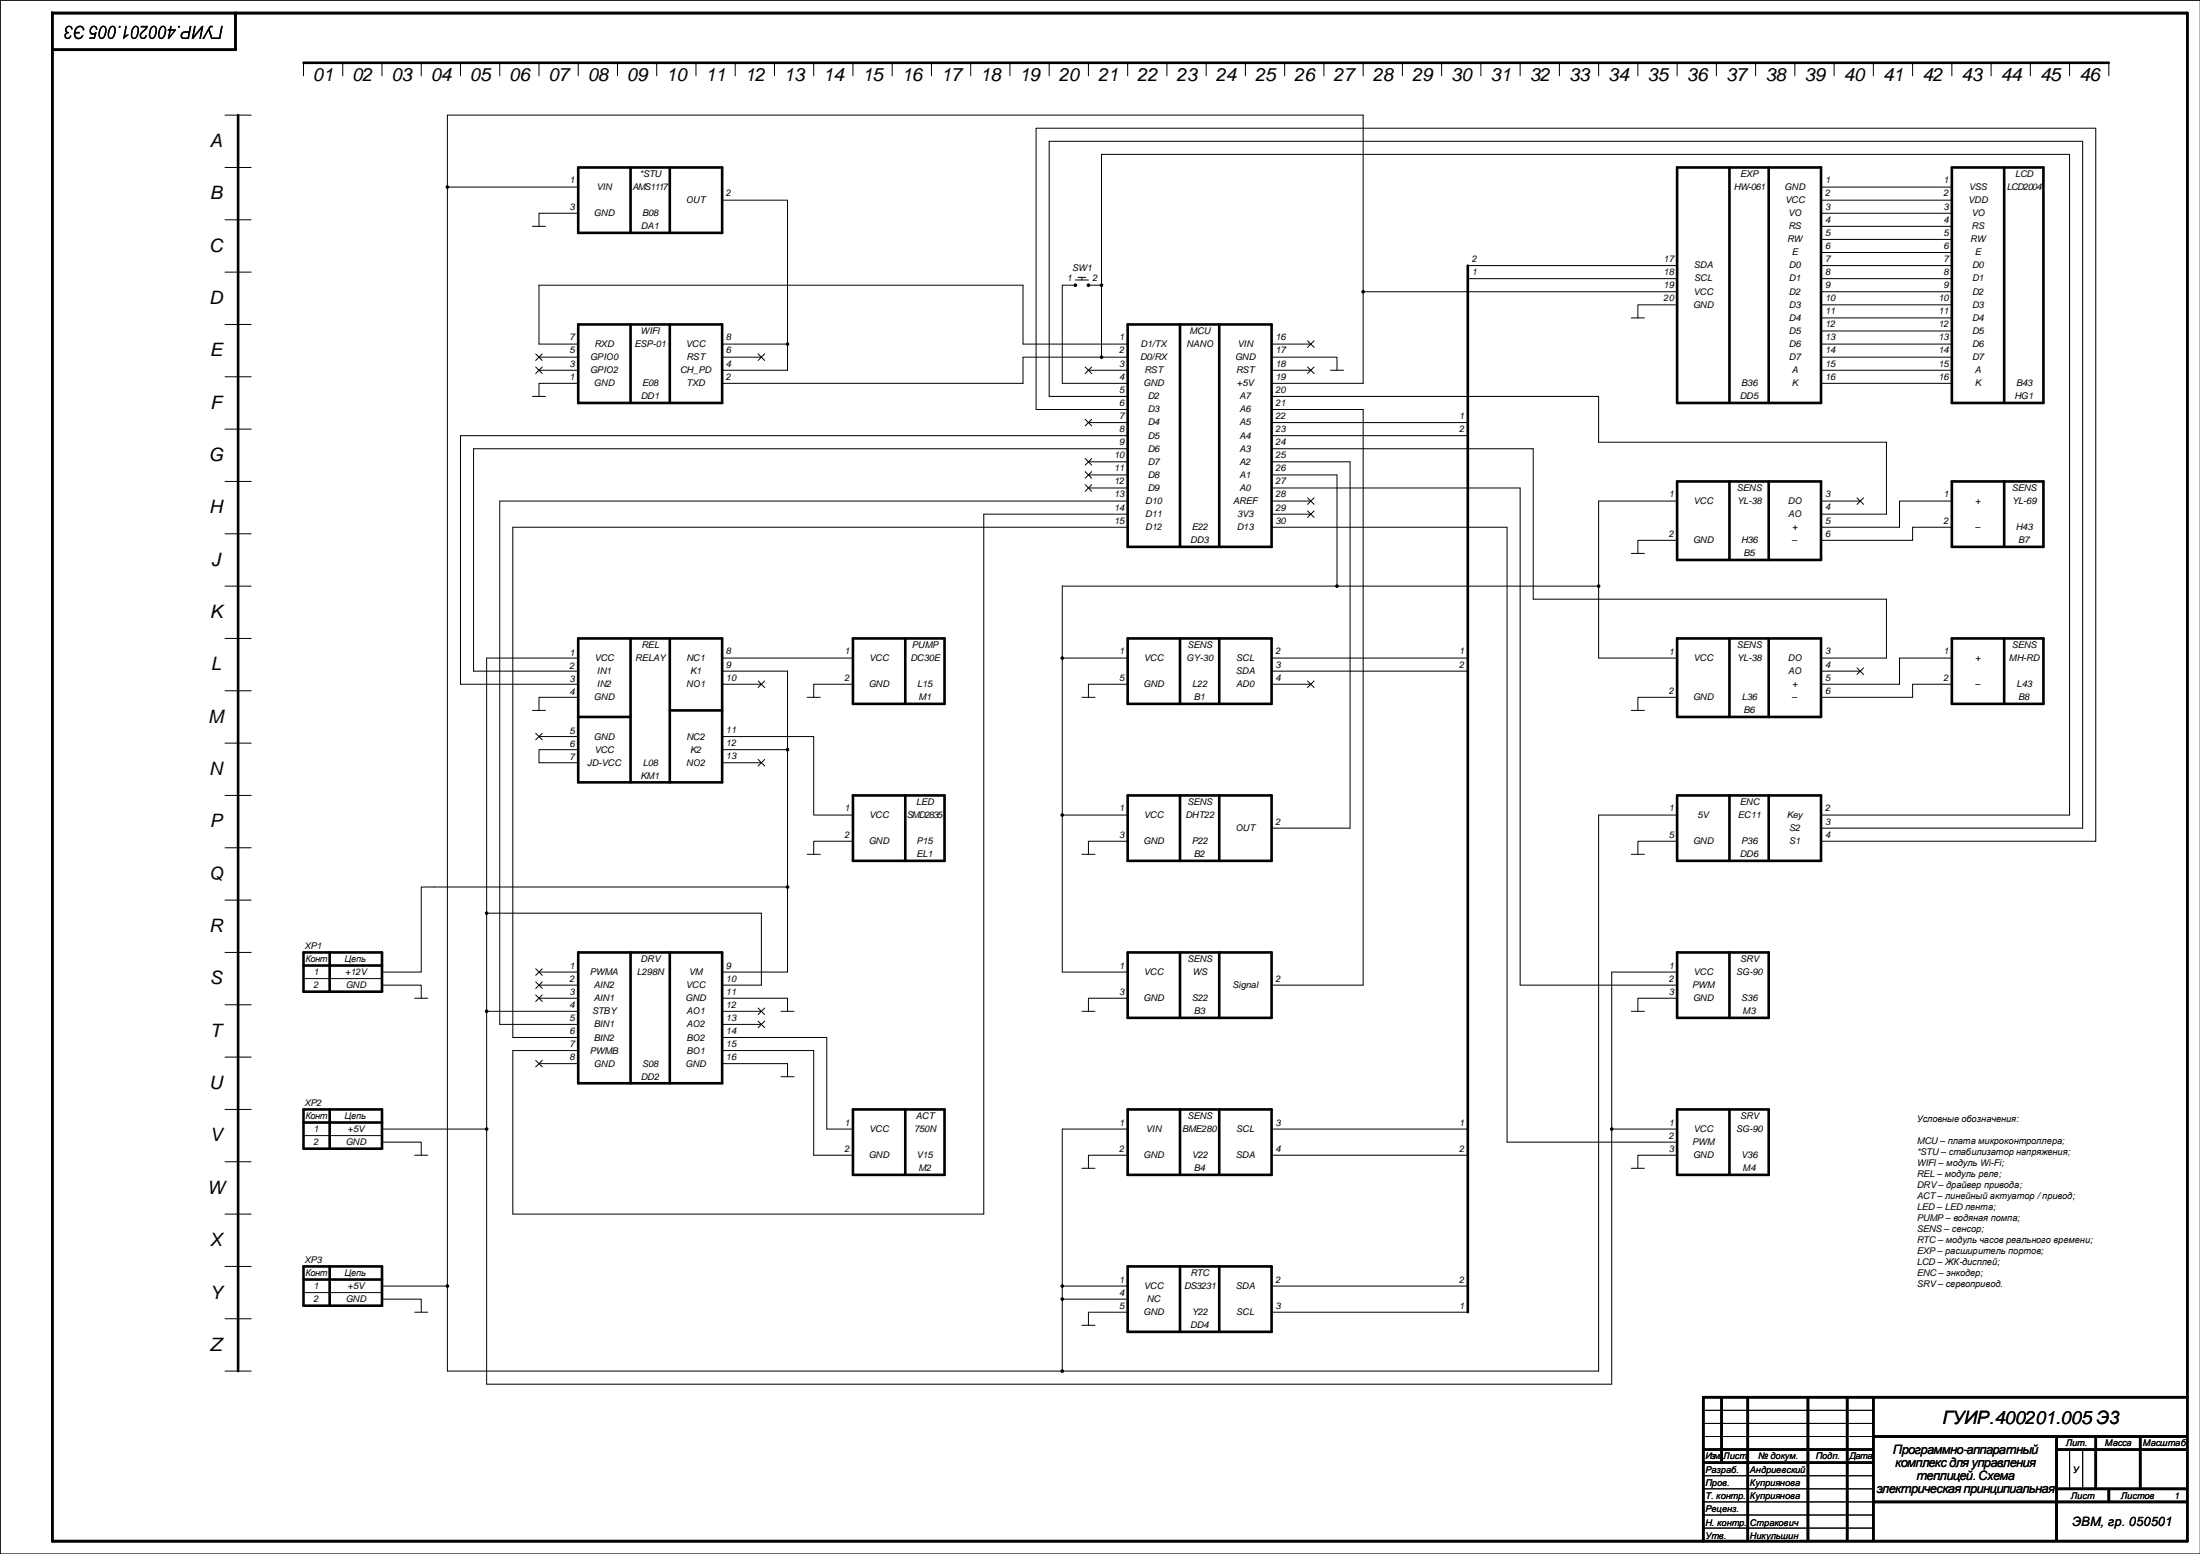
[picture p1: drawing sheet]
<svg xmlns="http://www.w3.org/2000/svg" width="841mm" height="594mm" viewBox="0 0 841 594" stroke-linecap="round" stroke-linejoin="round" font-family="sans-serif">
<g fill="none" stroke="#000" stroke-width=".38">
<path d="M840.9 0h-840.9v594M116 24v5M131 24v5M146 24v5M161 24v5M176 24v5M191 24v5M206 24v5M221 24v5M236 24v5M251 24v5M266 24v5"/>
<path d="M281 24v5M296 24v5M311 24v5M326 24v5M341 24v5M356 24v5M371 24v5M386 24v5M401 24v5M416 24v5M431 24v5M446 24v5"/>
<path d="M461 24v5M476 24v5M491 24v5M506 24v5M521 24v5M536 24v5M551 24v5M566 24v5M581 24v5M596 24v5M611 24v5M626 24v5"/>
<path d="M641 24v5M656 24v5M671 24v5M686 24v5M701 24v5M716 24v5M731 24v5M746 24v5M761 24v5M776 24v5M791 24v5M806 24v5"/>
<path d="M86 44h10M86 64h10M171 71.5h50M276 76.5h25v65h-25M696 71.5h50M696 76.5h50M86 84h10M203.5 86.5h5M221 81.5h-15v5M696 81.5h50M696 86.5h50M696 91.5h50"/>
<path d="M696 96.5h50M86 104h10M411 109h-5v37.5h25M411 107h5M412 106h3M413.5 106v1M416 109h5M521 111.5h120M561 106.5h80M561 101.5h80M641 116.5h-15v5M696 101.5h50"/>
<path d="M696 106.5h50M696 111.5h50M696 116.5h50M86 124h10M204.7 135.3l2.5 2.4M206 136.5h15M207.2 135.3l-2.5 2.4M221 131.5h-15v-22.5h185v22.5h40M276 131.5h25M276 136.5h15M289.8 135.3l2.5 2.4M292.3 135.3l-2.5 2.4"/>
<path d="M421 136.5v-77.5h370v252.5h-95M431 136.5h-40v10h-115M486 136.5h25v5M486 131.5h15M499.7 130.2l2.5 2.6M502.2 130.2l-2.5 2.6M623.5 121.5h5M696 121.5h50M696 126.5h50M696 131.5h50M696 136.5h50M86 144h10"/>
<path d="M203.5 151.5h5M204.7 140.3l2.5 2.5M206 141.5h15M207.2 140.3l-2.5 2.5M221 146.5h-15v5M414.8 140.3l2.5 2.5M416 141.5h15M417.3 140.3l-2.5 2.5M431 151.5h-30v-97.5h395v262.5h-100M431 156.5h-35v-107.5h405v272.5h-105M486 146.5h35v-102.5h-350v480h440v-212.5h30M486 156.5h35v220h-35"/>
<path d="M486 151.5h125v17.5h110v27.5h-25M486 141.5h15M499.7 140.3l2.5 2.5M502.2 140.3l-2.5 2.5M508.5 141.5h5M696 141.5h50M696 146.5h50M86 164h10M414.8 160.2l2.5 2.6M414.8 175.2l2.5 2.6M416 161.5h15M416 176.5h15"/>
<path d="M417.3 160.2l-2.5 2.6M417.3 175.2l-2.5 2.6M431 166.5h-255v95h45M431 171.5h-250v85h40M486 171.5h100v57.5h135v22.5h-25M486 166.5h75M486 161.5h75M486 176.5h30v140h-30M86 184h10M414.8 180.2l2.5 2.5M414.8 185.3l2.5 2.4M416 181.5h15"/>
<path d="M416 186.5h15M417.3 180.2l-2.5 2.5M417.3 185.3l-2.5 2.4M431 196.5h-55v267.5h-180v-62.5h25M431 191.5h-240v200h30M486 186.5h95v190h60M486 191.5h15M486 196.5h15M486 181.5h25v42.5M499.7 190.2l2.5 2.6M499.7 195.2l2.5 2.5M502.2 190.2l-2.5 2.6"/>
<path d="M502.2 195.2l-2.5 2.5M641 191.5h-30v60h30M696 191.5h15M709.8 190.2l2.5 2.6M712.3 190.2l-2.5 2.6M746 191.5h-20v10h-30M86 204h10M431 201.5h-235v195h25M486 201.5h90v235h65M623.5 211.5h5M641 206.5h-15v5M746 201.5h-15v5h-35"/>
<path d="M86 224h10M611 224h-205v147.5h25M86 244h10M221 251.5h-35v277.5h430v-157.5h25M276 256.5h25v82.5M276 251.5h50M406 251.5h25M486 256.5h75M486 251.5h75M696 256.5h15M709.8 255.2l2.5 2.6M712.3 255.2l-2.5 2.6"/>
<path d="M746 251.5h-20v10h-30M86 264h10M203.5 271.5h5M221 266.5h-15v5M276 261.5h15M289.8 260.3l2.5 2.4M292.3 260.3l-2.5 2.4M308.5 266.5h5M326 261.5h-15v5M413.5 266.5h5M431 261.5h-15v5M486 261.5h15"/>
<path d="M499.7 260.3l2.5 2.4M502.2 260.3l-2.5 2.4M623.5 271.5h5M641 266.5h-15v5M746 261.5h-15v5h-35M86 284h10M204.7 280.3l2.5 2.5M206 281.5h15M207.2 280.3l-2.5 2.5M221 286.5h-15v5h15M276 281.5h35v30h15M276 291.5h15"/>
<path d="M276 286.5h25M289.8 290.3l2.5 2.4M292.3 290.3l-2.5 2.4M86 304h10M406 311.5h25M86 324h10M308.5 326.5h5M326 321.5h-15v5M413.5 326.5h5M431 321.5h-15v5M623.5 326.5h5M641 321.5h-15v5"/>
<path d="M86 344h10M186 349h105v27.5h-15M86 364h10M116 374h30M146 371.5h15v-32.5h140v32.5h-25M146 376.5h15v5M204.7 370.3l2.5 2.4M204.7 375.2l2.5 2.6M206 371.5h15M206 376.5h15M207.2 370.3l-2.5 2.4M207.2 375.2l-2.5 2.6"/>
<path d="M86 384h10M158.5 381.5h5M186 386.5h35M204.7 380.2l2.5 2.5M206 381.5h15M207.2 380.2l-2.5 2.5M276 381.5h25v5M276 391.5h15M276 396.5h40v35h10M276 386.5h15M289.8 390.2l2.5 2.6M289.8 385.3l2.5 2.4"/>
<path d="M292.3 390.2l-2.5 2.6M292.3 385.3l-2.5 2.4M298.5 386.5h5M413.5 386.5h5M431 381.5h-15v5M623.5 386.5h5M641 381.5h-15v5M86 404h10M204.7 405.2l2.5 2.6M206 406.5h15M207.2 405.2l-2.5 2.6M276 401.5h35v40h15"/>
<path d="M276 406.5h25v5M298.5 411.5h5M86 424h10M116 434h30M146 436.5h15v5M146 431.5h40M431 431.5h-25v92.5M486 431.5h75M616 431.5h25M86 444h10M158.5 441.5h5M413.5 446.5h5"/>
<path d="M431 441.5h-15v5M486 441.5h75M623.5 446.5h5M641 441.5h-15v5M86 464h10M86 484h10M116 494h30M146 496.5h15v5M146 491.5h25M406 491.5h25M406 496.5h25M486 491.5h75"/>
<path d="M86 504h10M158.5 501.5h5M413.5 506.5h5M431 501.5h-15v5M486 501.5h75M86 524h10M651 539h65M651 544h65M651 549h65M791 554v15M796 554v15M651 564h65"/>
<path d="M651 569h65M651 574h65M651 579h65M651 584h65"/>
<circle cx="171" cy="71.5" r=".5"/>
<circle cx="411" cy="109" r=".5"/>
<circle cx="416" cy="109" r=".5"/>
<circle cx="421" cy="109" r=".5"/>
<circle cx="521" cy="111.5" r=".5"/>
<circle cx="301" cy="131.5" r=".5"/>
<circle cx="421" cy="136.5" r=".5"/>
<circle cx="511" cy="224" r=".5"/>
<circle cx="611" cy="224" r=".5"/>
<circle cx="406" cy="251.5" r=".5"/>
<circle cx="301" cy="286.5" r=".5"/>
<circle cx="406" cy="311.5" r=".5"/>
<circle cx="301" cy="339" r=".5"/>
<circle cx="186" cy="349" r=".5"/>
<circle cx="186" cy="386.5" r=".5"/>
<circle cx="186" cy="431.5" r=".5"/>
<circle cx="616" cy="431.5" r=".5"/>
<circle cx="171" cy="491.5" r=".5"/>
<circle cx="406" cy="491.5" r=".5"/>
<circle cx="406" cy="496.5" r=".5"/>
<circle cx="406" cy="524" r=".5"/>
</g>
<g fill="none" stroke="#000" stroke-width="1">
<path d="M20 5h816v584h-816zM90 5v14h-70M116 24h690M91 44v480M221 64h55v25h-55zM241 64v25M256 64v25M641 64h55v90h-55zM661 64v90M676 64v90M746 64h35v90h-35zM766 64v90"/>
<path d="M561 101.5v400M221 124h55v30h-55zM241 124v30M256 124v30M431 124h55v85h-55zM451 124v85M466 124v85M641 184h55v30h-55zM661 184v30M676 184v30M746 184h35v25h-35zM766 184v25"/>
<path d="M221 244h55v55h-55zM241 244v55M256 244v55M326 244h35v25h-35zM346 244v25M431 244h55v25h-55zM451 244v25M466 244v25M641 244h55v30h-55zM661 244v30M676 244v30M746 244h35v25h-35z"/>
<path d="M766 244v25M221 274h20M256 271.5h20M326 304h35v25h-35zM346 304v25M431 304h55v25h-55zM451 304v25M466 304v25M641 304h55v25h-55zM661 304v25M676 304v25M116 364h30v15h-30z"/>
<path d="M116 369h30M126 364v15M221 364h55v50h-55zM241 364v50M256 364v50M431 364h55v25h-55zM451 364v25M466 364v25M641 364h35v25h-35zM661 364v25M116 424h30v15h-30zM116 429h30"/>
<path d="M126 424v15M326 424h35v25h-35zM346 424v25M431 424h55v25h-55zM451 424v25M466 424v25M641 424h35v25h-35zM661 424v25M116 484h30v15h-30zM116 489h30M126 484v15M431 484h55v25h-55z"/>
<path d="M451 484v25M466 484v25M836 534h-185v55"/>
</g>
<g fill="none" stroke="#000" stroke-width="1" stroke-linecap="butt">
<path d="M658 534v25M668 534v55M691 534v55M706 534v55M716 534v55M651 554h65M651 559h65M716 549h120M786 549v40M786 554h50M801 549v20M818 549v20"/>
<path d="M716 574h120M786 569h50M806 569v5"/>
</g>
<g fill="#000">
<path d="M45.5 9.9h.6l-.1 .7h-.7zM42.2 10.2a1.36 1.36 0 0 1 1.7-.1 1.36 1.36 0 0 1 .4 1.8 2.62 2.62 0 0 1-2.2 3 2.65 2.65 0 0 1-.6-3.7zM42.4 10.6l-.6 1.8a1.45 1.45 0 0 0 .6 2 3.1 3.1 0 0 0 .9-4.1zM38.7 10.2a1.36 1.36 0 0 1 1.7-.1 1.36 1.36 0 0 1 .3 1.8 2.62 2.62 0 0 1-2.1 3 2.65 2.65 0 0 1-.6-3.7zM38.9 10.6l-.6 1.8a1.45 1.45 0 0 0 .5 2 3.1 3.1 0 0 0 .9-4.1zM34.9 10.2a1.35 1.35 0 0 1 1.6-.3 1.35 1.35 0 0 1 .7 1.4l-.5 .1a.92 .92 0 0 0-.9-1.1 .92 .92 0 0 0-1 1 .92 .92 0 0 0 .4 1.3 .92 .92 0 0 0 1.2-.4l.5 .1-.6 2.5h-2.2l.1-.5h1.7l.3-1.3a1.35 1.35 0 0 1-1.8-.1 1.35 1.35 0 0 1 0-1.8zM29.1 10.4a1.77 1.77 0 0 1 2-.5 1.77 1.77 0 0 1 1.2 1.6l-.6 .1a1.36 1.36 0 0 0-1.4-1.3 1.36 1.36 0 0 0-1.3 1.5l-.1 .4h1.6l-.1 .6h-1.6a1.31 1.31 0 0 0 1 1.6 1.31 1.31 0 0 0 1.6-1l.5 .1a1.93 1.93 0 0 1-2.5 1.4 1.93 1.93 0 0 1-1.2-2.5zM25.3 10.3a1.41 1.41 0 0 1 1.6-.4 1.41 1.41 0 0 1 .9 1.3l-.6 .1a.91 .91 0 0 0-.9-.9 .91 .91 0 0 0-.9 1 .91 .91 0 0 0 1 .8l-.1 .5a.84 .84 0 0 0-1.2 .5 .84 .84 0 0 0 .6 1.1 .84 .84 0 0 0 1-.8l.6 .1a1.34 1.34 0 0 1-2 1.2 1.34 1.34 0 0 1 .1-2.3 1.39 1.39 0 0 1-.1-2.2z"/>
<path d="M45.5 9.9h.6l-.1 .7h-.7zM42.2 10.2a1.36 1.36 0 0 1 1.7-.1 1.36 1.36 0 0 1 .4 1.8 2.62 2.62 0 0 1-2.2 3 2.65 2.65 0 0 1-.6-3.7zM42.4 10.6l-.6 1.8a1.45 1.45 0 0 0 .6 2 3.1 3.1 0 0 0 .9-4.1zM38.7 10.2a1.36 1.36 0 0 1 1.7-.1 1.36 1.36 0 0 1 .3 1.8 2.62 2.62 0 0 1-2.1 3 2.65 2.65 0 0 1-.6-3.7zM38.9 10.6l-.6 1.8a1.45 1.45 0 0 0 .5 2 3.1 3.1 0 0 0 .9-4.1zM34.9 10.2a1.35 1.35 0 0 1 1.6-.3 1.35 1.35 0 0 1 .7 1.4l-.5 .1a.92 .92 0 0 0-.9-1.1 .92 .92 0 0 0-1 1 .92 .92 0 0 0 .4 1.3 .92 .92 0 0 0 1.2-.4l.5 .1-.6 2.5h-2.2l.1-.5h1.7l.3-1.3a1.35 1.35 0 0 1-1.8-.1 1.35 1.35 0 0 1 0-1.8zM29.1 10.4a1.77 1.77 0 0 1 2-.5 1.77 1.77 0 0 1 1.2 1.6l-.6 .1a1.36 1.36 0 0 0-1.4-1.3 1.36 1.36 0 0 0-1.3 1.5l-.1 .4h1.6l-.1 .6h-1.6a1.31 1.31 0 0 0 1 1.6 1.31 1.31 0 0 0 1.6-1l.5 .1a1.93 1.93 0 0 1-2.5 1.4 1.93 1.93 0 0 1-1.2-2.5zM25.3 10.3a1.41 1.41 0 0 1 1.6-.4 1.41 1.41 0 0 1 .9 1.3l-.6 .1a.91 .91 0 0 0-.9-.9 .91 .91 0 0 0-.9 1 .91 .91 0 0 0 1 .8l-.1 .5a.84 .84 0 0 0-1.2 .5 .84 .84 0 0 0 .6 1.1 .84 .84 0 0 0 1-.8l.6 .1a1.34 1.34 0 0 1-2 1.2 1.34 1.34 0 0 1 .1-2.3 1.39 1.39 0 0 1-.1-2.2z"/>
<path d="M65.1 9.9h.5l-.2 1.3h1.8l-.1 .6-2.5 3.1h-.5l.6-3.2h-.6l.1-.5h.6zM65.3 11.7l-.4 2.1 1.7-2.1zM61.4 10.2a1.36 1.36 0 0 1 1.8-.1 1.36 1.36 0 0 1 .3 1.8 2.62 2.62 0 0 1-2.1 3 2.65 2.65 0 0 1-.6-3.7zM61.7 10.6l-.7 1.8a1.45 1.45 0 0 0 .6 2 3.1 3.1 0 0 0 .9-4.1zM57.9 10.2a1.36 1.36 0 0 1 1.8-.1 1.36 1.36 0 0 1 .3 1.8 2.62 2.62 0 0 1-2.2 3 2.65 2.65 0 0 1-.5-3.7zM58.2 10.6l-.7 1.8a1.45 1.45 0 0 0 .6 2 3.1 3.1 0 0 0 .9-4.1zM53.9 9.9h2.6l-.4 1.1-1.6 1.6a.88 .88 0 0 0-.5 1.4 .88 .88 0 0 0 1.5-.3l.1-.3 .5 .1a1.43 1.43 0 0 1-2.2 1.2 1.43 1.43 0 0 1 .2-2.5l1.7-1.7h-2.1zM51 10.2a1.36 1.36 0 0 1 1.8-.1 1.36 1.36 0 0 1 .3 1.8 2.62 2.62 0 0 1-2.1 3 2.65 2.65 0 0 1-.6-3.7zM51.3 10.6l-.7 1.8a1.45 1.45 0 0 0 .6 2 3.1 3.1 0 0 0 .9-4.1zM48 9.9h.5l-.7 3.8 1.3-.7-.1 .6-2 1.3z"/>
<path d="M65.1 9.9h.5l-.2 1.3h1.8l-.1 .6-2.5 3.1h-.5l.6-3.2h-.6l.1-.5h.6zM65.3 11.7l-.4 2.1 1.7-2.1zM61.4 10.2a1.36 1.36 0 0 1 1.8-.1 1.36 1.36 0 0 1 .3 1.8 2.62 2.62 0 0 1-2.1 3 2.65 2.65 0 0 1-.6-3.7zM61.7 10.6l-.7 1.8a1.45 1.45 0 0 0 .6 2 3.1 3.1 0 0 0 .9-4.1zM57.9 10.2a1.36 1.36 0 0 1 1.8-.1 1.36 1.36 0 0 1 .3 1.8 2.62 2.62 0 0 1-2.2 3 2.65 2.65 0 0 1-.5-3.7zM58.2 10.6l-.7 1.8a1.45 1.45 0 0 0 .6 2 3.1 3.1 0 0 0 .9-4.1zM53.9 9.9h2.6l-.4 1.1-1.6 1.6a.88 .88 0 0 0-.5 1.4 .88 .88 0 0 0 1.5-.3l.1-.3 .5 .1a1.43 1.43 0 0 1-2.2 1.2 1.43 1.43 0 0 1 .2-2.5l1.7-1.7h-2.1zM51 10.2a1.36 1.36 0 0 1 1.8-.1 1.36 1.36 0 0 1 .3 1.8 2.62 2.62 0 0 1-2.1 3 2.65 2.65 0 0 1-.6-3.7zM51.3 10.6l-.7 1.8a1.45 1.45 0 0 0 .6 2 3.1 3.1 0 0 0 .9-4.1zM48 9.9h.5l-.7 3.8 1.3-.7-.1 .6-2 1.3z"/>
<path d="M84.6 9.9h.5l-.9 5h-2.9l.1-.6h2.3zM80.2 10l1.1-.1-.1 .6h-.6l-.5 .6 1.2 3.8h-.6l-1-3.2-1.7 3.2h-.7zM74.2 9.9h.6l-.7 3.8 3-3.8h.6l-.9 5h-.6l.7-3.8-3.1 3.8h-.5zM69.5 12.4l.9-.4 1.8-.1 .3-2h.6l-.9 5h-1.9a1.4 1.4 0 0 1-1.3-1 1.4 1.4 0 0 1 .5-1.5zM69.9 12.9a.83 .83 0 0 0-.3 1 .83 .83 0 0 0 .9 .5h1.2l.4-1.9-1.7 .1zM68.2 9.9h.6l-.1 .7h-.6z"/>
<path d="M84.6 9.9h.5l-.9 5h-2.9l.1-.6h2.3zM80.2 10l1.1-.1-.1 .6h-.6l-.5 .6 1.2 3.8h-.6l-1-3.2-1.7 3.2h-.7zM74.2 9.9h.6l-.7 3.8 3-3.8h.6l-.9 5h-.6l.7-3.8-3.1 3.8h-.5zM69.5 12.4l.9-.4 1.8-.1 .3-2h.6l-.9 5h-1.9a1.4 1.4 0 0 1-1.3-1 1.4 1.4 0 0 1 .5-1.5zM69.9 12.9a.83 .83 0 0 0-.3 1 .83 .83 0 0 0 .9 .5h1.2l.4-1.9-1.7 .1zM68.2 9.9h.6l-.1 .7h-.6z"/>
</g>
<g fill="#000">
<circle cx="171" cy="71.5" r=".5"/>
<circle cx="411" cy="109" r=".5"/>
<circle cx="416" cy="109" r=".5"/>
<circle cx="421" cy="109" r=".5"/>
<circle cx="521" cy="111.5" r=".5"/>
<circle cx="301" cy="131.5" r=".5"/>
<circle cx="421" cy="136.5" r=".5"/>
<circle cx="511" cy="224" r=".5"/>
<circle cx="611" cy="224" r=".5"/>
<circle cx="406" cy="251.5" r=".5"/>
<circle cx="301" cy="286.5" r=".5"/>
<circle cx="406" cy="311.5" r=".5"/>
<circle cx="301" cy="339" r=".5"/>
<circle cx="186" cy="349" r=".5"/>
<circle cx="186" cy="386.5" r=".5"/>
<circle cx="186" cy="431.5" r=".5"/>
<circle cx="616" cy="431.5" r=".5"/>
<circle cx="171" cy="491.5" r=".5"/>
<circle cx="406" cy="491.5" r=".5"/>
<circle cx="406" cy="496.5" r=".5"/>
<circle cx="406" cy="524" r=".5"/>
</g>
<g font-size="7.1">
<text x="119.6" y="31.1">01</text>
<text x="134.6" y="31.1">02</text>
<text x="149.6" y="31.1">03</text>
<text x="164.6" y="31.1">04</text>
<text x="179.6" y="31.1">05</text>
<text x="194.6" y="31.1">06</text>
<text x="209.6" y="31.1">07</text>
<text x="224.6" y="31.1">08</text>
<text x="239.6" y="31.1">09</text>
<text x="254.6" y="31.1">10</text>
<text x="269.6" y="31.1">11</text>
<text x="284.6" y="31.1">12</text>
<text x="299.6" y="31.1">13</text>
<text x="314.6" y="31.1">14</text>
<text x="329.6" y="31.1">15</text>
<text x="344.6" y="31.1">16</text>
<text x="359.7" y="31.1">17</text>
<text x="374.7" y="31.1">18</text>
<text x="389.7" y="31.1">19</text>
<text x="404.7" y="31.1">20</text>
<text x="419.7" y="31.1">21</text>
<text x="434.7" y="31.1">22</text>
<text x="449.7" y="31.1">23</text>
<text x="464.7" y="31.1">24</text>
<text x="479.7" y="31.1">25</text>
<text x="494.7" y="31.1">26</text>
<text x="509.7" y="31.1">27</text>
<text x="524.7" y="31.1">28</text>
<text x="539.7" y="31.1">29</text>
<text x="554.7" y="31.1">30</text>
<text x="569.7" y="31.1">31</text>
<text x="584.7" y="31.1">32</text>
<text x="599.7" y="31.1">33</text>
<text x="614.7" y="31.1">34</text>
<text x="629.7" y="31.1">35</text>
<text x="644.7" y="31.1">36</text>
<text x="659.7" y="31.1">37</text>
<text x="674.7" y="31.1">38</text>
<text x="689.7" y="31.1">39</text>
<text x="704.7" y="31.1">40</text>
<text x="719.7" y="31.1">41</text>
<text x="734.7" y="31.1">42</text>
<text x="749.7" y="31.1">43</text>
<text x="764.7" y="31.1">44</text>
<text x="779.7" y="31.1">45</text>
<text x="794.7" y="31.1">46</text>
<text x="80.2" y="56.1">A</text>
<text x="80.2" y="76.1">B</text>
<text x="80" y="96.1">C</text>
<text x="80" y="116.2">D</text>
<text x="80.2" y="136.2">E</text>
<text x="80.4" y="156.2">F</text>
<text x="79.8" y="176.2">G</text>
<text x="80" y="196.2">H</text>
<text x="80.8" y="216.2">J</text>
<text x="80.2" y="236.2">K</text>
<text x="80.6" y="256.2">L</text>
<text x="79.6" y="276.2">M</text>
<text x="80" y="296.2">N</text>
<text x="80.2" y="316.2">P</text>
<text x="79.8" y="336.2">Q</text>
<text x="80" y="356.2">R</text>
<text x="80.2" y="376.2">S</text>
<text x="80.4" y="396.2">T</text>
<text x="80" y="416.2">U</text>
<text x="80.2" y="436.2">V</text>
<text x="79.2" y="456.2">W</text>
<text x="80.2" y="476.3">X</text>
<text x="80.2" y="496.3">Y</text>
<text x="80.4" y="516.3">Z</text>
<text x="742.4" y="544.1">ГУИР.400201.005 Э3</text>
</g>
<g font-size="4.9">
<text x="723.5" y="555.8">Программно-аппаратный</text>
<text x="724.4" y="560.8">комплекс для управления</text>
<text x="732.5" y="565.8">теплицей. Схема</text>
<text x="717.2" y="570.8">электрическая принципиальная</text>
<text x="791.9" y="583.2">ЭВМ, гр. 050501</text>
</g>
<g font-size="3.5">
<text x="217.7" y="70.1">1</text>
<text x="244.4" y="67.6">*STU</text>
<text x="665.1" y="67.6">EXP</text>
<text x="697.6" y="70.1">1</text>
<text x="742.8" y="70.1">1</text>
<text x="770.2" y="67.6">LCD</text>
<text x="228" y="72.6">VIN</text>
<text x="241.8" y="72.6">AMS1117</text>
<text x="262.2" y="77.6">OUT</text>
<text x="277.5" y="75.1">2</text>
<text x="662.7" y="72.6">HW-061</text>
<text x="682.1" y="72.6">GND</text>
<text x="682.3" y="77.6">VCC</text>
<text x="697.6" y="75.1">2</text>
<text x="742.8" y="75.1">2</text>
<text x="752.3" y="77.6">VDD</text>
<text x="752.5" y="72.6">VSS</text>
<text x="767" y="72.6">LCD2004</text>
<text x="217.7" y="80.1">3</text>
<text x="227" y="82.6">GND</text>
<text x="245.4" y="82.6">B08</text>
<text x="683.4" y="82.6">VO</text>
<text x="697.6" y="80.1">3</text>
<text x="742.8" y="80.1">3</text>
<text x="753.5" y="82.6">VO</text>
<text x="245" y="87.6">DA1</text>
<text x="683.5" y="87.6">RS</text>
<text x="697.6" y="85.1">4</text>
<text x="742.8" y="85.1">4</text>
<text x="753.6" y="87.6">RS</text>
<text x="683.1" y="92.6">RW</text>
<text x="697.6" y="90.1">5</text>
<text x="697.6" y="95.1">6</text>
<text x="742.8" y="90.1">5</text>
<text x="742.8" y="95.1">6</text>
<text x="753.1" y="92.6">RW</text>
<text x="562.5" y="100.1">2</text>
<text x="635.8" y="100.1">17</text>
<text x="684.8" y="97.6">E</text>
<text x="697.6" y="100.1">7</text>
<text x="742.8" y="100.1">7</text>
<text x="754.8" y="97.6">E</text>
<text x="407.7" y="107.6">1</text>
<text x="409.8" y="103.7">SW1</text>
<text x="417.5" y="107.6">2</text>
<text x="562.5" y="105.1">1</text>
<text x="635.8" y="105.1">18</text>
<text x="647.4" y="102.6">SDA</text>
<text x="647.6" y="107.6">SCL</text>
<text x="683.7" y="102.6">D0</text>
<text x="683.7" y="107.6">D1</text>
<text x="697.6" y="105.1">8</text>
<text x="742.8" y="105.1">8</text>
<text x="753.7" y="102.6">D0</text>
<text x="753.7" y="107.6">D1</text>
<text x="635.8" y="110.1">19</text>
<text x="647.3" y="112.6">VCC</text>
<text x="683.7" y="112.6">D2</text>
<text x="697.6" y="110.1">9</text>
<text x="742.8" y="110.1">9</text>
<text x="753.7" y="112.6">D2</text>
<text x="635.8" y="115.1">20</text>
<text x="647.1" y="117.6">GND</text>
<text x="683.7" y="117.6">D3</text>
<text x="697.6" y="115.1">10</text>
<text x="740.9" y="115.1">10</text>
<text x="753.7" y="117.6">D3</text>
<text x="683.7" y="122.6">D4</text>
<text x="697.6" y="120.1">11</text>
<text x="697.6" y="125.1">12</text>
<text x="740.9" y="120.1">11</text>
<text x="740.9" y="125.1">12</text>
<text x="753.7" y="122.6">D4</text>
<text x="217.7" y="130.1">7</text>
<text x="244.9" y="127.6">WIFI</text>
<text x="277.5" y="130.1">8</text>
<text x="427.7" y="130.1">1</text>
<text x="454.6" y="127.6">MCU</text>
<text x="487.5" y="130.1">16</text>
<text x="683.7" y="127.6">D5</text>
<text x="697.6" y="130.1">13</text>
<text x="740.9" y="130.1">13</text>
<text x="753.7" y="127.6">D5</text>
<text x="217.7" y="135.1">5</text>
<text x="225.5" y="137.6">GPIO0</text>
<text x="227.2" y="132.6">RXD</text>
<text x="242.5" y="132.6">ESP-01</text>
<text x="262.2" y="132.6">VCC</text>
<text x="262.4" y="137.6">RST</text>
<text x="277.5" y="135.1">6</text>
<text x="427.7" y="135.1">2</text>
<text x="435.8" y="137.6">D0/RX</text>
<text x="436" y="132.6">D1/TX</text>
<text x="453.5" y="132.6">NANO</text>
<text x="472" y="137.6">GND</text>
<text x="473" y="132.6">VIN</text>
<text x="487.5" y="135.1">17</text>
<text x="683.7" y="132.6">D6</text>
<text x="683.7" y="137.6">D7</text>
<text x="697.6" y="135.1">14</text>
<text x="740.9" y="135.1">14</text>
<text x="753.7" y="132.6">D6</text>
<text x="753.7" y="137.6">D7</text>
<text x="217.7" y="140.1">3</text>
<text x="225.5" y="142.6">GPIO2</text>
<text x="259.9" y="142.6">CH_PD</text>
<text x="277.5" y="140.1">4</text>
<text x="427.7" y="140.1">3</text>
<text x="437.4" y="142.6">RST</text>
<text x="472.4" y="142.6">RST</text>
<text x="487.5" y="140.1">18</text>
<text x="684.8" y="142.6">A</text>
<text x="697.6" y="140.1">15</text>
<text x="740.9" y="140.1">15</text>
<text x="754.8" y="142.6">A</text>
<text x="217.7" y="145.1">1</text>
<text x="227" y="147.6">GND</text>
<text x="245.4" y="147.6">E08</text>
<text x="262.4" y="147.6">TXD</text>
<text x="277.5" y="145.1">2</text>
<text x="427.7" y="145.1">4</text>
<text x="437" y="147.6">GND</text>
<text x="472.8" y="147.6">+5V</text>
<text x="487.5" y="145.1">19</text>
<text x="665.5" y="147.6">B36</text>
<text x="684.8" y="147.6">K</text>
<text x="697.6" y="145.1">16</text>
<text x="740.9" y="145.1">16</text>
<text x="754.8" y="147.6">K</text>
<text x="770.6" y="147.6">B43</text>
<text x="244.9" y="152.6">DD1</text>
<text x="427.7" y="150.1">5</text>
<text x="427.7" y="155.1">6</text>
<text x="438.7" y="152.6">D2</text>
<text x="473.8" y="152.6">A7</text>
<text x="487.5" y="150.1">20</text>
<text x="487.5" y="155.1">21</text>
<text x="665" y="152.6">DD5</text>
<text x="769.9" y="152.6">HG1</text>
<text x="427.7" y="160.1">7</text>
<text x="438.7" y="157.6">D3</text>
<text x="473.8" y="157.6">A6</text>
<text x="487.5" y="160.1">22</text>
<text x="557.8" y="160.1">1</text>
<text x="427.7" y="165.1">8</text>
<text x="438.7" y="162.6">D4</text>
<text x="438.7" y="167.6">D5</text>
<text x="473.8" y="162.6">A5</text>
<text x="473.8" y="167.6">A4</text>
<text x="487.5" y="165.1">23</text>
<text x="557.8" y="165.1">2</text>
<text x="427.7" y="170.1">9</text>
<text x="438.7" y="172.6">D6</text>
<text x="473.8" y="172.6">A3</text>
<text x="487.5" y="170.1">24</text>
<text x="425.8" y="175.1">10</text>
<text x="438.7" y="177.6">D7</text>
<text x="473.8" y="177.6">A2</text>
<text x="487.5" y="175.1">25</text>
<text x="425.8" y="180.1">11</text>
<text x="425.8" y="185.1">12</text>
<text x="438.7" y="182.6">D8</text>
<text x="473.8" y="182.6">A1</text>
<text x="487.5" y="180.1">26</text>
<text x="487.5" y="185.1">27</text>
<text x="425.8" y="190.1">13</text>
<text x="438.7" y="187.6">D9</text>
<text x="473.8" y="187.6">A0</text>
<text x="487.5" y="190.1">28</text>
<text x="637.8" y="190.1">1</text>
<text x="663.9" y="187.6">SENS</text>
<text x="697.6" y="189.9">3</text>
<text x="742.8" y="190.1">1</text>
<text x="768.9" y="187.6">SENS</text>
<text x="425.8" y="195.1">14</text>
<text x="437.7" y="192.6">D10</text>
<text x="437.7" y="197.6">D11</text>
<text x="471.3" y="192.6">AREF</text>
<text x="472.8" y="197.6">3V3</text>
<text x="487.5" y="195.1">29</text>
<text x="647.3" y="192.6">VCC</text>
<text x="664" y="192.6">YL-38</text>
<text x="683.3" y="192.6">DO</text>
<text x="683.4" y="197.6">AO</text>
<text x="697.6" y="195">4</text>
<text x="755" y="192.6">+</text>
<text x="769" y="192.6">YL-69</text>
<text x="425.8" y="200.1">15</text>
<text x="437.7" y="202.6">D12</text>
<text x="455.5" y="202.6">E22</text>
<text x="472.7" y="202.6">D13</text>
<text x="487.5" y="200.1">30</text>
<text x="684.9" y="202.6">+</text>
<text x="697.6" y="200.1">5</text>
<text x="742.8" y="200.1">2</text>
<text x="755" y="202.6">–</text>
<text x="770.5" y="202.6">H43</text>
<text x="454.9" y="207.6">DD3</text>
<text x="637.8" y="205.1">2</text>
<text x="647.1" y="207.6">GND</text>
<text x="665.4" y="207.6">H36</text>
<text x="685" y="207.6">–</text>
<text x="697.6" y="205.1">6</text>
<text x="771.3" y="207.6">B7</text>
<text x="666.3" y="212.6">B5</text>
<text x="217.7" y="250.6">1</text>
<text x="245.1" y="247.6">REL</text>
<text x="277.5" y="250.1">8</text>
<text x="322.7" y="250.1">1</text>
<text x="348.5" y="247.6">PUMP</text>
<text x="427.7" y="250.1">1</text>
<text x="453.8" y="247.6">SENS</text>
<text x="487.5" y="250.1">2</text>
<text x="557.8" y="250.1">1</text>
<text x="637.8" y="250.2">1</text>
<text x="663.9" y="247.6">SENS</text>
<text x="697.6" y="250">3</text>
<text x="742.8" y="250.1">1</text>
<text x="768.9" y="247.6">SENS</text>
<text x="217.7" y="255.6">2</text>
<text x="227.2" y="252.6">VCC</text>
<text x="228.1" y="257.6">IN1</text>
<text x="242.8" y="252.6">RELAY</text>
<text x="262.4" y="252.6">NC1</text>
<text x="263.7" y="257.6">K1</text>
<text x="277.5" y="255.1">9</text>
<text x="332.2" y="252.6">VCC</text>
<text x="347.9" y="252.6">DC30E</text>
<text x="437.2" y="252.6">VCC</text>
<text x="453.5" y="252.6">GY-30</text>
<text x="472.3" y="257.6">SDA</text>
<text x="472.5" y="252.6">SCL</text>
<text x="487.5" y="255.1">3</text>
<text x="557.8" y="255.1">2</text>
<text x="647.3" y="252.6">VCC</text>
<text x="664" y="252.6">YL-38</text>
<text x="683.3" y="252.6">DO</text>
<text x="683.4" y="257.6">AO</text>
<text x="697.6" y="255.1">4</text>
<text x="755" y="252.6">+</text>
<text x="767.8" y="252.6">MH-RD</text>
<text x="217.7" y="260.6">3</text>
<text x="228.1" y="262.6">IN2</text>
<text x="262.3" y="262.6">NO1</text>
<text x="277.5" y="260.1">10</text>
<text x="322.7" y="260.1">2</text>
<text x="332" y="262.6">GND</text>
<text x="350.5" y="262.6">L15</text>
<text x="427.7" y="260.1">5</text>
<text x="437" y="262.6">GND</text>
<text x="455.7" y="262.6">L22</text>
<text x="472.5" y="262.6">AD0</text>
<text x="487.5" y="260.1">4</text>
<text x="684.9" y="262.6">+</text>
<text x="697.6" y="260.2">5</text>
<text x="742.8" y="260.1">2</text>
<text x="755" y="262.6">–</text>
<text x="770.7" y="262.6">L43</text>
<text x="217.7" y="265.6">4</text>
<text x="227" y="267.6">GND</text>
<text x="351" y="267.6">M1</text>
<text x="456.3" y="267.6">B1</text>
<text x="637.8" y="265.2">2</text>
<text x="647.1" y="267.6">GND</text>
<text x="665.7" y="267.6">L36</text>
<text x="685" y="267.6">–</text>
<text x="697.6" y="265.2">6</text>
<text x="771.3" y="267.6">B8</text>
<text x="666.3" y="272.6">B6</text>
<text x="217.7" y="280.6">5</text>
<text x="277.5" y="280.1">11</text>
<text x="217.7" y="285.6">6</text>
<text x="227" y="282.6">GND</text>
<text x="227.2" y="287.6">VCC</text>
<text x="262.4" y="282.6">NC2</text>
<text x="263.7" y="287.6">K2</text>
<text x="277.5" y="285.1">12</text>
<text x="217.7" y="290.6">7</text>
<text x="224.5" y="292.6">JD-VCC</text>
<text x="245.6" y="292.6">L08</text>
<text x="262.3" y="292.6">NO2</text>
<text x="277.5" y="290.1">13</text>
<text x="244.8" y="297.6">KM1</text>
<text x="322.7" y="310.1">1</text>
<text x="350.2" y="307.6">LED</text>
<text x="427.7" y="310.1">1</text>
<text x="453.8" y="307.6">SENS</text>
<text x="637.8" y="310.1">1</text>
<text x="665" y="307.6">ENC</text>
<text x="697.6" y="310.1">2</text>
<text x="332.2" y="312.6">VCC</text>
<text x="346.6" y="312.6">SMD2835</text>
<text x="437.2" y="312.6">VCC</text>
<text x="453.1" y="312.6">DHT22</text>
<text x="472.2" y="317.6">OUT</text>
<text x="487.5" y="315.1">2</text>
<text x="648.8" y="312.6">5V</text>
<text x="664.3" y="312.6">EC11</text>
<text x="683" y="312.6">Key</text>
<text x="683.8" y="317.6">S2</text>
<text x="697.6" y="315.1">3</text>
<text x="322.7" y="320.1">2</text>
<text x="332" y="322.6">GND</text>
<text x="350.3" y="322.6">P15</text>
<text x="427.7" y="320.1">3</text>
<text x="437" y="322.6">GND</text>
<text x="455.5" y="322.6">P22</text>
<text x="637.8" y="320.1">5</text>
<text x="647.1" y="322.6">GND</text>
<text x="665.5" y="322.6">P36</text>
<text x="683.8" y="322.6">S1</text>
<text x="697.6" y="320.1">4</text>
<text x="350.3" y="327.6">EL1</text>
<text x="456.3" y="327.6">B2</text>
<text x="665" y="327.6">DD6</text>
<text x="116.4" y="362.7">XP1</text>
<text x="116.8" y="367.7">Конт</text>
<text x="131.7" y="367.7">Цепь</text>
<text x="217.7" y="370.2">1</text>
<text x="244.9" y="367.7">DRV</text>
<text x="277.5" y="370.2">9</text>
<text x="427.7" y="370.2">1</text>
<text x="453.8" y="367.7">SENS</text>
<text x="637.8" y="370.2">1</text>
<text x="665" y="367.7">SRV</text>
<text x="119.9" y="372.7">1</text>
<text x="119.9" y="377.7">2</text>
<text x="131.9" y="372.7">+12V</text>
<text x="132.1" y="377.7">GND</text>
<text x="217.7" y="375.2">2</text>
<text x="225.4" y="372.7">PWMA</text>
<text x="227" y="377.7">AIN2</text>
<text x="243.4" y="372.7">L298N</text>
<text x="262.2" y="377.7">VCC</text>
<text x="263.2" y="372.7">VM</text>
<text x="277.5" y="375.2">10</text>
<text x="437.2" y="372.7">VCC</text>
<text x="455.8" y="372.7">WS</text>
<text x="471.1" y="377.7">Signal</text>
<text x="487.5" y="375.2">2</text>
<text x="637.8" y="375.2">2</text>
<text x="646.7" y="377.7">PWM</text>
<text x="647.3" y="372.7">VCC</text>
<text x="663.6" y="372.7">SG-90</text>
<text x="217.7" y="380.2">3</text>
<text x="227" y="382.7">AIN1</text>
<text x="262" y="382.7">GND</text>
<text x="277.5" y="380.2">11</text>
<text x="427.7" y="380.2">3</text>
<text x="437" y="382.7">GND</text>
<text x="455.5" y="382.7">S22</text>
<text x="637.8" y="380.2">3</text>
<text x="647.1" y="382.7">GND</text>
<text x="665.5" y="382.7">S36</text>
<text x="217.7" y="385.2">4</text>
<text x="226.3" y="387.7">STBY</text>
<text x="262.4" y="387.7">AO1</text>
<text x="277.5" y="385.2">12</text>
<text x="456.3" y="387.7">B3</text>
<text x="666" y="387.7">M3</text>
<text x="217.7" y="390.2">5</text>
<text x="217.7" y="395.2">6</text>
<text x="227" y="392.7">BIN1</text>
<text x="262.4" y="392.7">AO2</text>
<text x="277.5" y="390.2">13</text>
<text x="277.5" y="395.2">14</text>
<text x="217.7" y="400.2">7</text>
<text x="227" y="397.7">BIN2</text>
<text x="262.4" y="397.7">BO2</text>
<text x="277.5" y="400.2">15</text>
<text x="217.7" y="405.2">8</text>
<text x="225.4" y="402.7">PWMB</text>
<text x="227" y="407.7">GND</text>
<text x="245.4" y="407.7">S08</text>
<text x="262" y="407.7">GND</text>
<text x="262.4" y="402.7">BO1</text>
<text x="277.5" y="405.2">16</text>
<text x="244.9" y="412.7">DD2</text>
<text x="116.4" y="422.7">XP2</text>
<text x="116.8" y="427.7">Конт</text>
<text x="131.7" y="427.7">Цепь</text>
<text x="322.7" y="430.2">1</text>
<text x="350.1" y="427.7">ACT</text>
<text x="427.7" y="430.2">1</text>
<text x="453.8" y="427.7">SENS</text>
<text x="487.5" y="430.2">3</text>
<text x="557.8" y="430.2">1</text>
<text x="637.8" y="430.2">1</text>
<text x="665" y="427.7">SRV</text>
<text x="732.6" y="428.7">Условные обозначения:</text>
<text x="119.9" y="432.7">1</text>
<text x="119.9" y="437.7">2</text>
<text x="132.1" y="437.7">GND</text>
<text x="132.9" y="432.7">+5V</text>
<text x="332.2" y="432.7">VCC</text>
<text x="349.4" y="432.7">750N</text>
<text x="438" y="432.7">VIN</text>
<text x="451.8" y="432.7">BME280</text>
<text x="472.5" y="432.7">SCL</text>
<text x="637.8" y="435.2">2</text>
<text x="646.7" y="437.7">PWM</text>
<text x="647.3" y="432.7">VCC</text>
<text x="663.6" y="432.7">SG-90</text>
<text x="732.6" y="437.1">MCU – плата микроконтроллера;</text>
<text x="322.7" y="440.2">2</text>
<text x="332" y="442.7">GND</text>
<text x="350.3" y="442.7">V15</text>
<text x="427.7" y="440.2">2</text>
<text x="437" y="442.7">GND</text>
<text x="455.5" y="442.7">V22</text>
<text x="472.3" y="442.7">SDA</text>
<text x="487.5" y="440.2">4</text>
<text x="557.8" y="440.2">2</text>
<text x="637.8" y="440.2">3</text>
<text x="647.1" y="442.7">GND</text>
<text x="665.5" y="442.7">V36</text>
<text x="732.6" y="441.3">*STU – стабилизатор напряжения;</text>
<text x="351" y="447.7">M2</text>
<text x="456.3" y="447.7">B4</text>
<text x="666" y="447.7">M4</text>
<text x="732.6" y="445.5">WIFI – модуль Wi-Fi;</text>
<text x="732.6" y="449.7">REL – модуль реле;</text>
<text x="732.6" y="453.9">DRV– драйвер привода;</text>
<text x="732.6" y="458.1">ACT– линейный актуатор /привод;</text>
<text x="732.6" y="462.3">LED – LED лента;</text>
<text x="732.6" y="466.5">PUMP – водяная помпа;</text>
<text x="732.6" y="470.7">SENS – сенсор;</text>
<text x="732.6" y="474.9">RTC – модуль часов реального времени;</text>
<text x="732.6" y="479.1">EXP – расширитель портов;</text>
<text x="116.4" y="482.7">XP3</text>
<text x="732.6" y="483.3">LCD – ЖК-дисплей;</text>
<text x="116.8" y="487.7">Конт</text>
<text x="131.7" y="487.7">Цепь</text>
<text x="427.7" y="490.2">1</text>
<text x="455" y="487.7">RTC</text>
<text x="487.5" y="490.2">2</text>
<text x="557.8" y="490.2">2</text>
<text x="732.6" y="487.5">ENC – энкодер;</text>
<text x="732.6" y="491.7">SRV– сервопривод.</text>
<text x="119.9" y="492.7">1</text>
<text x="119.9" y="497.7">2</text>
<text x="132.1" y="497.7">GND</text>
<text x="132.9" y="492.7">+5V</text>
<text x="427.7" y="495.2">4</text>
<text x="437.2" y="492.7">VCC</text>
<text x="438.4" y="497.7">NC</text>
<text x="452.6" y="492.7">DS3231</text>
<text x="472.3" y="492.7">SDA</text>
<text x="427.7" y="500.2">5</text>
<text x="437" y="502.7">GND</text>
<text x="455.5" y="502.7">Y22</text>
<text x="472.5" y="502.7">SCL</text>
<text x="487.5" y="500.2">3</text>
<text x="557.8" y="500.2">1</text>
<text x="454.9" y="507.7">DD4</text>
<text x="651.8" y="557.7">Изм.</text>
<text x="658.6" y="557.7">Лист</text>
<text x="671.9" y="557.7">№ докум.</text>
<text x="694" y="557.7">Подп.</text>
<text x="706.9" y="557.7">Дата</text>
<text x="789.6" y="552.7">Лит.</text>
<text x="804.5" y="552.7">Масса</text>
<text x="819" y="552.7">Масштаб</text>
<text x="651.8" y="563">Разраб.</text>
<text x="668.8" y="563">Андриевский</text>
<text x="792.2" y="563.1">У</text>
<text x="651.8" y="568">Пров.</text>
<text x="668.8" y="568">Куприянова</text>
<text x="651.8" y="573">Т. контр.</text>
<text x="668.8" y="573">Куприянова</text>
<text x="791.5" y="572.9">Лист</text>
<text x="810.6" y="572.9">Листов</text>
<text x="831" y="572.9">1</text>
<text x="651.8" y="578">Реценз.</text>
<text x="651.8" y="583">Н. контр.</text>
<text x="668.8" y="583">Стракович</text>
<text x="651.8" y="588">Утв.</text>
<text x="668.8" y="588">Никульшин</text>
</g>
</svg>
